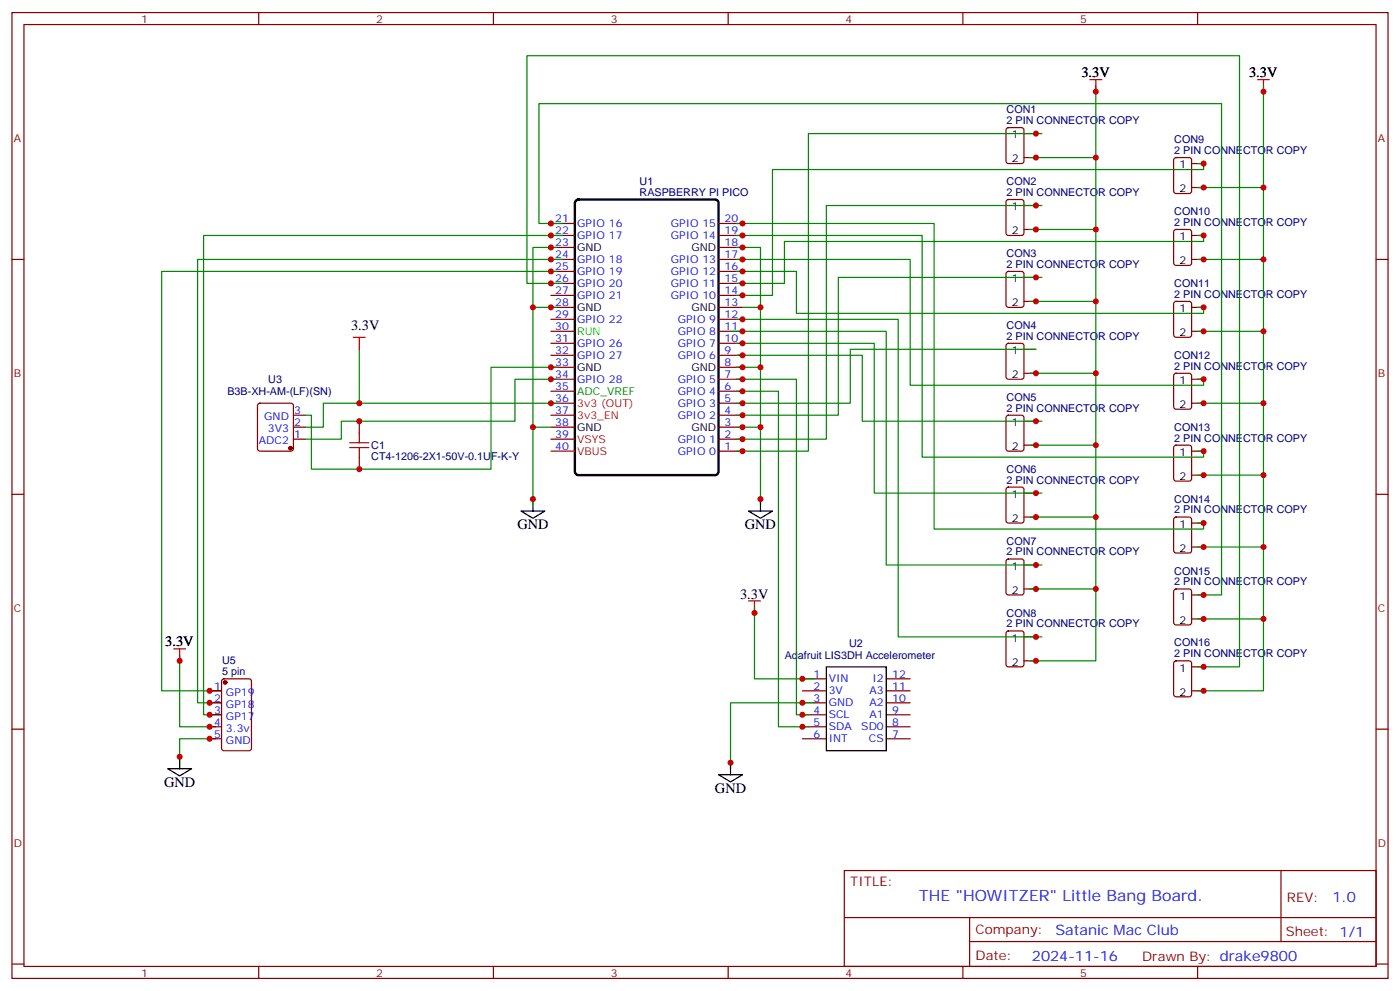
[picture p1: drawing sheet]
<svg xmlns="http://www.w3.org/2000/svg" width="412mm" height="292mm" viewBox="0 0 412 292" stroke-linecap="round" stroke-linejoin="round" font-family="sans-serif">
<g fill="none" stroke="#870000" stroke-width=".35">
<path d="M3.5 3.7h405.4v284.3h-405.4zM7.1 7.2h398.2v277.3h-398.2zM76.2 3.7v3.5M145.3 3.7v3.5M214.5 3.7v3.5M283.6 3.7v3.5M352.8 3.7v3.5M296.6 37.8l.4-.2h3.9l.7 .4v9.4l-.4 .7-4.2 .1-.6-.5-.1-9.4zM301.6 39.3h3.6M296.6 58.9l.4-.2h3.9l.7 .5v9.4l-.4 .7h-4.2l-.6-.4-.1-9.5zM301.6 46.4h3.6M346 46.6l.4-.2h3.9l.7 .4v9.5l-.4 .6-4.2 .1-.6-.5-.1-9.4z"/>
<path d="M351 48.2h3.5M351 55.2h3.5M3.5 76.4h3.6M162.3 76.4h7M162.3 79.9h7M162.3 72.8h7M162.3 69.3h7M162.3 65.8h7M211.7 76.4h7M211.7 79.9h7M211.7 72.8h7M211.7 69.3h7"/>
<path d="M211.7 65.8h7M301.6 60.5h3.6M301.6 67.6h3.6M346 67.8l.4-.2h3.9l.7 .4v9.4l-.4 .7h-4.2l-.6-.4-.1-9.4zM351 76.4h3.5M351 69.3h3.5M405.3 76.4h3.6M162.3 97.5h7M162.3 94h7M162.3 90.5h7M162.3 87h7M162.3 83.4h7"/>
<path d="M211.7 97.5h7M211.7 94h7M211.7 90.5h7M211.7 87h7M211.7 83.4h7M296.6 80.1l.4-.2h3.9l.7 .4v9.5l-.4 .6-4.2 .1-.6-.5-.1-9.4zM301.6 81.7h3.6M301.6 88.7h3.6M346 88.9l.4-.2h3.9l.7 .5v9.4l-.4 .7h-4.2l-.6-.5-.1-9.4zM351 97.5h3.5M351 90.5h3.5M76.1 118.9l.5-.2h9.1l.5 .2 .2 .5v12.7l-.2 .5-.5 .2h-9.1l-.5-.2-.3-.5v-12.7z"/>
<path d="M162.3 118.7h7M162.3 115.2h7M162.3 111.7h7M162.3 108.1h7M162.3 104.6h7M162.3 101.1h7M211.7 118.7h7M211.7 115.2h7M211.7 111.7h7M211.7 108.1h7M211.7 104.6h7M211.7 101.1h7"/>
<path d="M296.6 101.3l.4-.2h3.9l.7 .4v9.4l-.4 .7-4.2 .1-.6-.5-.1-9.4zM301.6 102.8h3.6M301.6 109.9h3.6M346 110.1l.4-.2h3.9l.7 .4v9.5l-.4 .6-4.2 .1-.6-.5-.1-9.4zM351 118.7h3.5M351 111.7h3.5M86.4 129.3h3.6M86.4 125.8h3.6M86.4 122.2h3.6M105.8 124v3.5M105.8 134.6v3.5M162.3 129.3h7"/>
<path d="M162.3 125.8h7M162.3 122.2h7M211.7 132.8h7M211.7 129.3h7M211.7 125.8h7M211.7 122.2h7M296.6 122.4l.4-.2h3.9l.7 .5v9.4l-.4 .7h-4.2l-.6-.4-.1-9.5zM301.6 124h3.6M301.6 131.1h3.6M346 131.3l.4-.2h3.9l.7 .4v9.4l-.4 .7h-4.2l-.6-.4-.1-9.4zM351 132.8h3.5M351 139.9h3.5"/>
<path d="M3.5 145.5h3.6M296.6 143.6l.4-.2h3.9l.7 .4v9.5l-.4 .6-4.2 .1-.6-.5-.1-9.4zM301.6 145.2h3.6M301.6 152.2h3.6M346 152.4l.4-.2h3.9l.7 .5v9.4l-.4 .7h-4.2l-.6-.5-.1-9.4zM351 154h3.5M405.3 145.5h3.6M296.6 164.8l.4-.2h3.9l.7 .4v9.4l-.4 .7-4.2 .1-.6-.5-.1-9.4zM301.6 166.3h3.6M301.6 173.4h3.6M346 173.6l.4-.2h3.9l.7 .4v9.5l-.4 .6-4.2 .1-.6-.5-.1-9.4zM351 161h3.5"/>
<path d="M351 175.2h3.5M236.4 199.8h7M261.1 199.8h7M296.6 185.9l.4-.2h3.9l.7 .5v9.4l-.4 .7h-4.2l-.6-.4-.1-9.5zM301.6 187.5h3.6M301.6 194.6h3.6M346 194.8l.4-.2h3.9l.7 .4v9.4l-.4 .7h-4.2l-.6-.4-.1-9.4zM351 182.2h3.5M351 196.3h3.5M3.5 214.7h3.6M61.7 203.4h3.6M61.7 206.9h3.6"/>
<path d="M61.7 210.4h3.6M61.7 214h3.6M61.7 217.5h3.6M65.5 200.1l.5-.3h7.4l.6 .5 .1 20-.5 .7h-7.6l-.7-.4v-20zM236.4 203.4h7M236.4 206.9h7M236.4 210.4h7M236.4 214h7M236.4 217.5h7M261.1 203.4h7M261.1 206.9h7M261.1 210.4h7"/>
<path d="M261.1 214h7M261.1 217.5h7M351 203.4h3.5M405.3 214.7h3.6M248.7 256.3h156.6v28.2h-156.6zM377.3 256.3v20.9M248.7 270.1h156.5M285.6 277.2h119.6M285.6 270.1v14.2M3.5 283.8h3.6M76.2 284.5v3.5M145.3 284.5v3.5"/>
<path d="M214.5 284.5v3.5M283.6 284.5v3.5M352.8 284.5v3.5M405.3 283.8h3.6"/>
</g>
<path d="M169.6 59.2l.8-.5h40.2l.6 .2 .4 .6 .1 79.3-.3 .6-.5 .4-40.5 .1-.6-.3-.4-.5-.1-79.3z" fill="none" stroke="#000" stroke-width=".71"/>
<path d="M321 23.5h3.6M322.8 23.5v3.5M370.4 23.5h3.5M372.2 23.5v3.5M104.1 99.3h3.5M105.8 99.3v3.5M162.3 132.8h7M220.5 176.9h3.5M222.2 176.9v3.5M51.2 191h3.5M52.9 191v3.6" fill="none" stroke="#f00" stroke-width=".35"/>
<path d="M153.5 150.5h7l-3.5 2.1zM157 146.9v3.6M220.5 150.5h7l-3.5 2.1zM224 146.9v3.6M243.4 196.3h17.7v24.7h-17.7zM49.4 226.3h7l-3.5 2.1zM52.9 222.8v3.5M211.7 228.1h7l-3.5 2.1zM215.2 224.5v3.6" fill="none" stroke="#000" stroke-width=".35"/>
<g fill="#870000" stroke="#870000" stroke-width=".35">
<circle cx="85.5" cy="131.9" r=".53"/>
<circle cx="66.3" cy="200.9" r=".53"/>
</g>
<g fill="none" stroke="#008700" stroke-width=".35">
<path d="M306.9 39.3h-68.8v93.5h-21.1M322.8 25.2v169.4h-19.4M372.2 25.2v178.2h-19.4M303.4 46.4h19.4M352.8 48.2h1.7v1.7h-127v37.1h-10.5M352.8 55.2h19.4M164 72.8h-7v17.7M164 79.9h-116.4v123.5h17.7M165.8 69.3h-105.8v141.1h5.3M165.8 76.4h-107.6v130.5h7.1M165.8 65.8h-7.1v-35.3h201.1v144.7h-7M217 72.8h7v75.9"/>
<path d="M217 79.9h17.6v12.4h119.9v-1.8h-1.7M217 76.4h51.1v37h86.4v-1.7h-1.7M217 69.3h54.6v65.3h82.9v-1.8h-1.7M217 65.8h58.2v90h79.3v-1.8h-1.7M303.4 67.6h19.4M306.9 60.5h-63.5v68.8h-26.4M352.8 69.3h1.7v1.8h-123.4v12.3h-14.1M352.8 76.4h19.4M164 90.5h-7v35.3h5.3M165.8 83.4h-10.6v-67h209.9v179.9h-12.3M215.2 97.5h45.9v68.8h45.8M217 94h47.6v93.5h42.3"/>
<path d="M218.7 90.5h5.3M303.4 88.7h19.4M306.9 81.7h-60v40.5h-29.9M352.8 97.5h19.4M105.8 102.8v15.9M164 118.7h-68.8v7.1h-5.2M164 111.7h-12.3v12.3h-51.2v5.3h-10.5M164 108.1h-19.4v30h-52.9v-15.9h-1.7M217 111.7h17.6v98.7h3.5M217 115.2h12.3v98.8h8.8M217 104.6h37v19.4h52.9M217 101.1h40.5v44.1h49.4"/>
<path d="M217 108.1h7M303.4 109.9h19.4M305.2 102.8h-54.7v15.9h-33.5M352.8 118.7h19.4M157 125.8v22.9M217 125.8h7M303.4 131.1h19.4M352.8 139.9h19.4M303.4 152.2h19.4M222.2 178.7v21.1h17.7M303.4 173.4h19.4M352.8 161h19.4"/>
<path d="M52.9 192.8v21.2h10.6M352.8 182.2h19.4M63.5 217.5h-10.6v8.8M239.9 206.9h-24.7v19.4"/>
</g>
<path d="M103 131.8h5.7M103 130.4h5.7M105.8 127.5v2.9M105.8 131.8v2.8" fill="none" stroke="#a10000" stroke-width=".35"/>
<g fill="#c00">
<circle cx="224" cy="90.5" r=".88"/>
<circle cx="224" cy="108.1" r=".88"/>
<circle cx="224" cy="125.8" r=".88"/>
<circle cx="105.8" cy="118.7" r=".88"/>
<circle cx="105.8" cy="138.1" r=".88"/>
<circle cx="215.2" cy="224.5" r=".88"/>
<circle cx="224" cy="146.9" r=".88"/>
<circle cx="157" cy="125.8" r=".88"/>
<circle cx="157" cy="146.9" r=".88"/>
<circle cx="222.3" cy="180.4" r=".88"/>
<circle cx="236.4" cy="199.8" r=".88"/>
<circle cx="236.4" cy="206.9" r=".88"/>
<circle cx="236.4" cy="210.4" r=".88"/>
<circle cx="236.4" cy="214" r=".88"/>
<circle cx="305.2" cy="194.6" r=".88"/>
<circle cx="322.8" cy="27" r=".88"/>
<circle cx="354.5" cy="203.4" r=".88"/>
<circle cx="372.2" cy="27" r=".88"/>
<circle cx="322.8" cy="46.4" r=".88"/>
<circle cx="305.2" cy="46.4" r=".88"/>
<circle cx="322.8" cy="67.6" r=".88"/>
<circle cx="305.2" cy="67.6" r=".88"/>
<circle cx="322.8" cy="88.7" r=".88"/>
<circle cx="305.2" cy="88.7" r=".88"/>
<circle cx="322.8" cy="109.9" r=".88"/>
<circle cx="305.2" cy="109.9" r=".88"/>
<circle cx="322.8" cy="131.1" r=".88"/>
<circle cx="305.2" cy="131.1" r=".88"/>
<circle cx="322.8" cy="152.2" r=".88"/>
<circle cx="305.2" cy="152.2" r=".88"/>
<circle cx="322.8" cy="173.4" r=".88"/>
<circle cx="305.2" cy="173.4" r=".88"/>
<circle cx="372.2" cy="182.2" r=".88"/>
<circle cx="354.5" cy="182.2" r=".88"/>
<circle cx="372.2" cy="161" r=".88"/>
<circle cx="354.5" cy="161" r=".88"/>
<circle cx="372.2" cy="139.9" r=".88"/>
<circle cx="354.5" cy="139.9" r=".88"/>
<circle cx="372.2" cy="118.7" r=".88"/>
<circle cx="354.5" cy="118.7" r=".88"/>
<circle cx="372.2" cy="97.5" r=".88"/>
<circle cx="354.5" cy="97.5" r=".88"/>
<circle cx="372.2" cy="76.4" r=".88"/>
<circle cx="354.5" cy="76.4" r=".88"/>
<circle cx="372.2" cy="55.2" r=".88"/>
<circle cx="354.5" cy="55.2" r=".88"/>
<circle cx="354.5" cy="196.3" r=".88"/>
<circle cx="305.2" cy="187.5" r=".88"/>
<circle cx="305.2" cy="166.3" r=".88"/>
<circle cx="305.2" cy="145.2" r=".88"/>
<circle cx="305.2" cy="124" r=".88"/>
<circle cx="305.2" cy="81.7" r=".88"/>
<circle cx="305.2" cy="60.5" r=".88"/>
<circle cx="305.2" cy="39.3" r=".88"/>
<circle cx="354.5" cy="48.2" r=".88"/>
<circle cx="354.5" cy="69.3" r=".88"/>
<circle cx="354.5" cy="90.5" r=".88"/>
<circle cx="354.5" cy="111.7" r=".88"/>
<circle cx="354.5" cy="132.8" r=".88"/>
<circle cx="354.5" cy="154" r=".88"/>
<circle cx="354.5" cy="175.2" r=".88"/>
<circle cx="157" cy="90.5" r=".88"/>
<circle cx="52.9" cy="222.8" r=".88"/>
<circle cx="52.9" cy="194.6" r=".88"/>
<circle cx="61.7" cy="203.4" r=".88"/>
<circle cx="61.7" cy="206.9" r=".88"/>
<circle cx="61.7" cy="210.4" r=".88"/>
<circle cx="61.7" cy="214" r=".88"/>
<circle cx="61.7" cy="217.5" r=".88"/>
<circle cx="105.8" cy="124" r=".88"/>
<circle cx="218.7" cy="108.1" r=".88"/>
<circle cx="162.3" cy="118.7" r=".88"/>
<circle cx="162.3" cy="111.7" r=".88"/>
<circle cx="162.3" cy="108.1" r=".88"/>
<circle cx="162.3" cy="90.5" r=".88"/>
<circle cx="162.3" cy="83.4" r=".88"/>
<circle cx="162.3" cy="76.4" r=".88"/>
<circle cx="162.3" cy="72.8" r=".88"/>
<circle cx="162.3" cy="69.3" r=".88"/>
<circle cx="162.3" cy="65.8" r=".88"/>
<circle cx="218.7" cy="65.8" r=".88"/>
<circle cx="218.7" cy="69.3" r=".88"/>
<circle cx="218.7" cy="72.8" r=".88"/>
<circle cx="218.7" cy="76.4" r=".88"/>
<circle cx="218.7" cy="79.9" r=".88"/>
<circle cx="218.7" cy="83.4" r=".88"/>
<circle cx="218.7" cy="87" r=".88"/>
<circle cx="218.7" cy="94" r=".88"/>
<circle cx="218.7" cy="97.5" r=".88"/>
<circle cx="218.7" cy="101.1" r=".88"/>
<circle cx="218.7" cy="104.6" r=".88"/>
<circle cx="218.7" cy="111.7" r=".88"/>
<circle cx="218.7" cy="115.2" r=".88"/>
<circle cx="218.7" cy="118.7" r=".88"/>
<circle cx="218.7" cy="122.2" r=".88"/>
<circle cx="218.7" cy="125.8" r=".88"/>
<circle cx="218.7" cy="129.3" r=".88"/>
<circle cx="218.7" cy="132.8" r=".88"/>
<circle cx="162.3" cy="79.9" r=".88"/>
</g>
<text font-size="4.6" fill="#00f" x="270.8" y="265.3">THE &quot;HOWITZER&quot; Little Bang Board.</text>
<g font-size="4.2">
<text x="318.6" y="22.8">3.3V</text>
<text x="367.9" y="22.8">3.3V</text>
<text x="103.4" y="97.2">3.3V</text>
<text x="152.4" y="155.8">GND</text>
<text x="219.4" y="155.8">GND</text>
<text x="218" y="176.2">3.3V</text>
<text x="48.7" y="190.3">3.3V</text>
<text x="48.3" y="231.6">GND</text>
<text x="210.6" y="233.4">GND</text>
</g>
<g font-size="4.2" fill="#00f">
<text x="392.5" y="265.6">1.0</text>
<text x="310.9" y="275.1">Satanic Mac Club</text>
<text x="304" y="282.9">2024-11-16</text>
</g>
<g font-size="3.9" fill="#800">
<text x="250.5" y="260.9">TITLE:</text>
<text x="379.1" y="265.6">REV:</text>
<text x="287.4" y="275.1">Company:</text>
<text x="378.7" y="275.7">Sheet: 1/1</text>
<text x="287.4" y="282.8">Date:</text>
<text x="336.4" y="282.8">Drawn By: drake9800</text>
</g>
<g font-size="3.2" fill="#800">
<text x="41.6" y="6.7">1</text>
<text x="110.8" y="6.7">2</text>
<text x="179.9" y="6.7">3</text>
<text x="249.1" y="6.7">4</text>
<text x="318.2" y="6.7">5</text>
<text x="4.1" y="41.8">A</text>
<text x="405.9" y="41.8">A</text>
<text x="4.1" y="110.9">B</text>
<text x="405.9" y="110.9">B</text>
<text x="4.1" y="180.1">C</text>
<text x="405.9" y="180.1">C</text>
<text x="4.1" y="249.2">D</text>
<text x="405.9" y="249.2">D</text>
<text x="41.6" y="287.5">1</text>
<text x="110.8" y="287.5">2</text>
<text x="179.9" y="287.5">3</text>
<text x="249.1" y="287.5">4</text>
<text x="318.2" y="287.5">5</text>
</g>
<g font-size="3.2" fill="#000080">
<text x="296.5" y="33.3">CON1</text>
<text x="296.5" y="36.5">2 PIN CONNECTOR COPY</text>
<text x="345.9" y="45.3">2 PIN CONNECTOR COPY</text>
<text x="345.9" y="42.2">CON9</text>
<text x="188.4" y="57.7">RASPBERRY PI PICO</text>
<text x="188.4" y="54.6">U1</text>
<text x="296.5" y="57.7">2 PIN CONNECTOR COPY</text>
<text x="296.5" y="54.5">CON2</text>
<text x="345.9" y="63.3">CON10</text>
<text x="345.9" y="66.5">2 PIN CONNECTOR COPY</text>
<text x="296.5" y="75.7">CON3</text>
<text x="296.5" y="78.8">2 PIN CONNECTOR COPY</text>
<text x="345.9" y="87.7">2 PIN CONNECTOR COPY</text>
<text x="345.9" y="84.5">CON11</text>
<text x="296.5" y="100">2 PIN CONNECTOR COPY</text>
<text x="296.5" y="96.8">CON4</text>
<text x="345.9" y="105.7">CON12</text>
<text x="79" y="112.8">U3</text>
<text x="345.9" y="108.8">2 PIN CONNECTOR COPY</text>
<text x="67" y="116.3">B3B-XH-AM-(LF)(SN)</text>
<text x="296.5" y="118">CON5</text>
<text x="296.5" y="121.2">2 PIN CONNECTOR COPY</text>
<text x="345.9" y="130">2 PIN CONNECTOR COPY</text>
<text x="345.9" y="126.8">CON13</text>
<text x="109.4" y="135.4">CT4-1206-2X1-50V-0.1UF-K-Y</text>
<text x="109.4" y="132.2">C1</text>
<text x="296.5" y="142.3">2 PIN CONNECTOR COPY</text>
<text x="296.5" y="139.2">CON6</text>
<text x="345.9" y="148">CON14</text>
<text x="345.9" y="151.2">2 PIN CONNECTOR COPY</text>
<text x="296.5" y="160.3">CON7</text>
<text x="296.5" y="163.5">2 PIN CONNECTOR COPY</text>
<text x="345.9" y="172.3">2 PIN CONNECTOR COPY</text>
<text x="345.9" y="169.2">CON15</text>
<text x="296.5" y="184.7">2 PIN CONNECTOR COPY</text>
<text x="296.5" y="181.5">CON8</text>
<text x="250.1" y="190.4">U2</text>
<text x="345.9" y="190.3">CON16</text>
<text x="65.5" y="195.4">U5</text>
<text x="231.2" y="193.9">Adafruit LIS3DH Accelerometer</text>
<text x="345.9" y="193.5">2 PIN CONNECTOR COPY</text>
<text x="65.5" y="198.6">5 pin</text>
</g>
<g font-size="3.2">
<text x="298.1" y="40.7">1</text>
<text x="298.1" y="47.8">2</text>
<text x="347.5" y="49.6">1</text>
<text x="347.5" y="56.6">2</text>
<text x="298.1" y="61.9">1</text>
<text x="298.1" y="69">2</text>
<text x="347.5" y="70.7">1</text>
<text x="170" y="73.9">GND</text>
<text x="203.7" y="73.9">GND</text>
<text x="347.5" y="77.8">2</text>
<text x="298.1" y="83.1">1</text>
<text x="170" y="91.5">GND</text>
<text x="203.7" y="91.5">GND</text>
<text x="298.1" y="90.1">2</text>
<text x="347.5" y="91.9">1</text>
<text x="347.5" y="99">2</text>
<text x="298.1" y="104.2">1</text>
<text x="170" y="109.2">GND</text>
<text x="203.7" y="109.2">GND</text>
<text x="298.1" y="111.3">2</text>
<text x="347.5" y="113.1">1</text>
<text x="298.1" y="125.4">1</text>
<text x="347.5" y="120.1">2</text>
<text x="170" y="126.8">GND</text>
<text x="203.7" y="126.8">GND</text>
<text x="298.1" y="132.5">2</text>
<text x="347.5" y="134.2">1</text>
<text x="347.5" y="141.3">2</text>
<text x="298.1" y="146.6">1</text>
<text x="298.1" y="153.6">2</text>
<text x="347.5" y="155.4">1</text>
<text x="298.1" y="167.7">1</text>
<text x="347.5" y="162.5">2</text>
<text x="298.1" y="174.8">2</text>
<text x="347.5" y="176.6">1</text>
<text x="347.5" y="183.6">2</text>
<text x="298.1" y="188.9">1</text>
<text x="298.1" y="196">2</text>
<text x="347.5" y="197.7">1</text>
<text x="347.5" y="204.8">2</text>
</g>
<g font-size="3.2" fill="#00f">
<text x="163.5" y="65.4">21</text>
<text x="213.4" y="65.4">20</text>
<text x="163.5" y="69">22</text>
<text x="170" y="66.9">GPIO 16</text>
<text x="170" y="70.4">GPIO 17</text>
<text x="197.6" y="70.4">GPIO 14</text>
<text x="197.6" y="66.9">GPIO 15</text>
<text x="213.4" y="69">19</text>
<text x="163.5" y="72.5">23</text>
<text x="163.5" y="76">24</text>
<text x="170" y="77.4">GPIO 18</text>
<text x="197.6" y="77.4">GPIO 13</text>
<text x="213.4" y="76">17</text>
<text x="213.4" y="72.5">18</text>
<text x="163.5" y="79.6">25</text>
<text x="163.5" y="83.1">26</text>
<text x="170" y="81">GPIO 19</text>
<text x="197.6" y="81">GPIO 12</text>
<text x="213.4" y="83.1">15</text>
<text x="213.4" y="79.6">16</text>
<text x="163.5" y="86.6">27</text>
<text x="170" y="84.5">GPIO 20</text>
<text x="170" y="88">GPIO 21</text>
<text x="197.6" y="88">GPIO 10</text>
<text x="197.6" y="84.5">GPIO 11</text>
<text x="213.4" y="86.6">14</text>
<text x="163.5" y="90.1">28</text>
<text x="163.5" y="93.7">29</text>
<text x="170" y="95.1">GPIO 22</text>
<text x="199.6" y="95.1">GPIO 9</text>
<text x="213.4" y="93.7">12</text>
<text x="213.4" y="90.1">13</text>
<text x="163.5" y="97.2">30</text>
<text x="163.5" y="100.7">31</text>
<text x="199.6" y="98.6">GPIO 8</text>
<text x="213.4" y="100.7">10</text>
<text x="213.4" y="97.2">11</text>
<text x="163.5" y="104.2">32</text>
<text x="163.5" y="107.8">33</text>
<text x="170" y="102.1">GPIO 26</text>
<text x="170" y="105.7">GPIO 27</text>
<text x="199.6" y="105.7">GPIO 6</text>
<text x="199.6" y="102.1">GPIO 7</text>
<text x="213.4" y="107.8">8</text>
<text x="213.4" y="104.2">9</text>
<text x="163.5" y="111.3">34</text>
<text x="170" y="112.7">GPIO 28</text>
<text x="199.6" y="112.7">GPIO 5</text>
<text x="213.4" y="111.3">7</text>
<text x="163.5" y="114.8">35</text>
<text x="163.5" y="118.4">36</text>
<text x="199.6" y="119.8">GPIO 3</text>
<text x="199.6" y="116.2">GPIO 4</text>
<text x="213.4" y="118.4">5</text>
<text x="213.4" y="114.8">6</text>
<text x="77.8" y="123.6">GND</text>
<text x="86.6" y="125.4">2</text>
<text x="86.6" y="121.9">3</text>
<text x="163.5" y="121.9">37</text>
<text x="163.5" y="125.4">38</text>
<text x="199.6" y="123.3">GPIO 2</text>
<text x="213.4" y="125.4">3</text>
<text x="213.4" y="121.9">4</text>
<text x="76.3" y="130.7">ADC2</text>
<text x="78.9" y="127.2">3V3</text>
<text x="86.6" y="128.9">1</text>
<text x="163.5" y="128.9">39</text>
<text x="199.6" y="130.4">GPIO 1</text>
<text x="213.4" y="128.9">2</text>
<text x="163.5" y="132.5">40</text>
<text x="199.6" y="133.9">GPIO 0</text>
<text x="213.4" y="132.5">1</text>
<text x="63.1" y="203">1</text>
<text x="239.6" y="199.5">1</text>
<text x="239.6" y="203">2</text>
<text x="244.1" y="200.9">VIN</text>
<text x="257" y="200.9">I2</text>
<text x="262.8" y="203">11</text>
<text x="262.8" y="199.5">12</text>
<text x="63.1" y="206.6">2</text>
<text x="66.6" y="204.8">GP19</text>
<text x="66.6" y="208.3">GP18</text>
<text x="239.6" y="206.6">3</text>
<text x="244.1" y="204.4">3V</text>
<text x="244.1" y="208">GND</text>
<text x="256.2" y="208">A2</text>
<text x="256.2" y="204.4">A3</text>
<text x="262.8" y="206.6">10</text>
<text x="63.1" y="210.1">3</text>
<text x="63.1" y="213.6">4</text>
<text x="66.6" y="211.8">GP17</text>
<text x="66.6" y="215.4">3.3v</text>
<text x="239.6" y="210.1">4</text>
<text x="239.6" y="213.6">5</text>
<text x="244.1" y="211.5">SCL</text>
<text x="244.1" y="215">SDA</text>
<text x="253.7" y="215">SD0</text>
<text x="256.2" y="211.5">A1</text>
<text x="262.8" y="213.6">8</text>
<text x="262.8" y="210.1">9</text>
<text x="63.1" y="217.1">5</text>
<text x="66.6" y="218.9">GND</text>
<text x="239.6" y="217.1">6</text>
<text x="244.1" y="218.5">INT</text>
<text x="256" y="218.5">CS</text>
<text x="262.8" y="217.1">7</text>
</g>
<text font-size="3.2" fill="#0f0" x="170" y="98.6">RUN</text>
<text font-size="3.2" fill="#060" x="170" y="116.2">ADC_VREF</text>
<g font-size="3.2" fill="#f00">
<text x="170" y="119.8">3v3 (OUT)</text>
<text x="170" y="123.3">3v3_EN</text>
<text x="170" y="130.4">VSYS</text>
<text x="170" y="133.9">VBUS</text>
</g>
</svg>
